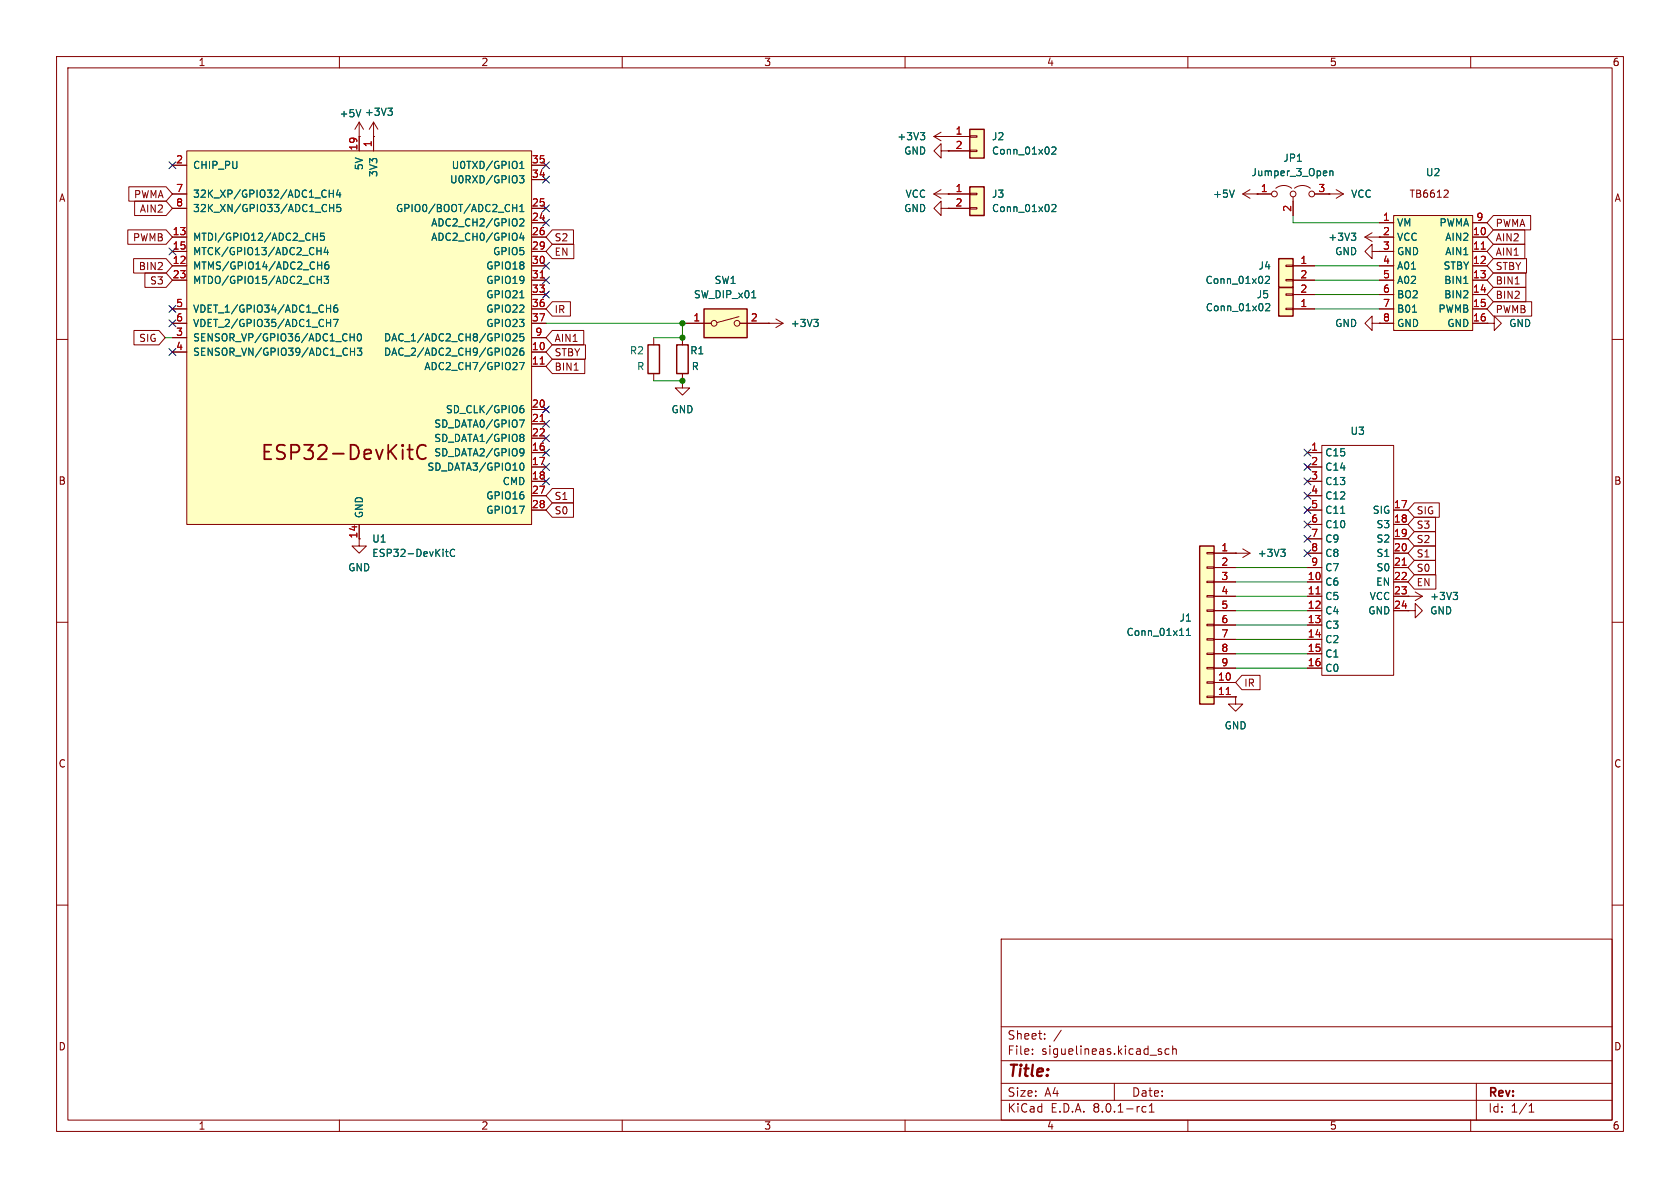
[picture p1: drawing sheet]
<svg xmlns="http://www.w3.org/2000/svg" width="297mm" height="210mm" viewBox="0 0 297 210" stroke-linecap="round" stroke-linejoin="round" font-family="sans-serif">
<g fill="none" stroke="#840000" stroke-width=".18">
<path d="M10 10h277v190h-277zM12 12h273v186h-273zM60 10v2M110 10v2M160 10v2M210 10v2M260 10v2M165.1 34.3h2.5M165.1 34.3l1.3 .8M166.4 33.5l-1.3 .8M167.6 34.3h.1M234.9 34.3h.1"/>
<path d="M234.9 34.3h2.6M236.2 33.5l1.3 .8M237.5 34.3l-1.3 .8M10 60h2M285 60h2M10 110h2M285 110h2M10 160h2M285 160h2M177 166h108v32h-108zM60 198v2M110 198v2"/>
<path d="M160 198v2M177 194.5h108M177 191.5h108M177 187.5h108M177 181.5h108M182.5 186.3v.1M182.5 185.5v.1M184.7 183.6v.1M184.7 182.8v.1M187.6 182.1l-1.3 2M197 191.5v3M202.6 195.7l-.4-.1-.3 .3v.4l.1 .2h.6"/>
<path d="M203.2 196.6h.8M203.2 195.5l.4-.4v1.5M205 185.9l.3 .1 .1 .2-.2 .2h-.3M205 185.4l.3 .1M206.7 185.5l-.5-.1-.2 .3v.4l.1 .2h.6M207.3 185.5l.2-.1 .4 .1 .1 .9M207.3 184.9v1.5M210 198v2M260 198v2M261 191.5v6.5M270.3 196.6h.9M270.3 195.5l.4-.4v1.5"/>
</g>
<path d="M171.4 33h2.6v5.1h-2.6z" fill="#ffffc2"/>
<path d="M165.1 24.1l1.3 .8M165.1 24.1h2.5M166.4 36.8v-1.2l-1.3 1.2 1.3 1.3v-1.3h1.2M166.4 26.7v-1.3l-1.3 1.3 1.3 1.2v-1.2h1.2M166.4 23.4l-1.3 .7M167.6 24.1h.1M167.6 36.8h.1M167.6 26.7h.1M167.6 34.3h3.8M167.6 36.8h3.8M171.4 36.7h1.3v.3h-1.3zM171.4 34.2h1.3v.2h-1.3z" fill="none" stroke="#840000" stroke-width=".18"/>
<path d="M171.4 33h2.6v5.1h-2.6z" fill="none" stroke="#840000" stroke-width=".25"/>
<path d="M162.7 23.4h.8l-.4 .5M163.2 23.9l.3 .3v.3l-.3 .2M186 36.3l.4-.2 .3 .4-.8 .9h.8" fill="none" stroke="#006464" stroke-width=".18"/>
<path d="M171.4 22.9h2.6v5h-2.6z" fill="#ffffc2"/>
<path d="M167.6 24.1h3.8M167.6 26.7h3.8M171.4 26.5h1.3v.3h-1.3zM171.4 24h1.3v.3h-1.3zM241.3 41.9l1.3 .8M241.3 41.9h2.5M242.6 57.2v-1.3l-1.3 1.3 1.3 1.2v-1.2h1.2M242.6 44.5v-1.3l-1.3 1.3 1.3 1.2v-1.2h1.2M242.6 41.1l-1.3 .8M243.8 57.2h.1M243.8 44.5h.1" fill="none" stroke="#840000" stroke-width=".18"/>
<path d="M171.4 22.9h2.6v5h-2.6z" fill="none" stroke="#840000" stroke-width=".25"/>
<path d="M186 26.1l.4-.1 .3 .3-.8 .9h.8M238.9 41.2h.8l-.4 .5M239.4 41.7l.3 .2v.3l-.3 .3" fill="none" stroke="#006464" stroke-width=".18"/>
<path d="M226.1 50.8h2.5v5.1h-2.5z" fill="#ffffc2"/>
<path d="M227.3 51.9h1.3v.3h-1.3zM227.3 54.5h1.3v.2h-1.3zM228.6 54.6h3.8M228.6 52.1h3.8" fill="none" stroke="#840000" stroke-width=".18"/>
<path d="M226.1 50.8h2.5v5.1h-2.5z" fill="none" stroke="#840000" stroke-width=".25"/>
<path d="M223.8 53.8l.4-.1 .3 .3-.8 .9h.8" fill="none" stroke="#006464" stroke-width=".18"/>
<path d="M226.1 45.7h2.5v5.1h-2.5z" fill="#ffffc2"/>
<g fill="none" stroke="#840000" stroke-width=".18">
<path d="M219.7 34.3l1.3 .8M219.7 34.3h5.1M221 33.5l-1.3 .8M222.2 34.3h.1M225.6 33.3a2.26 2.26 0 0 1 2.7 0M228.6 34.8v3.3M228.9 33.3a2.26 2.26 0 0 1 2.7 0M232.4 34.3h2.5M120.6 59.7v1.3M227.3 49.4h1.3v.3h-1.3zM227.3 46.9h1.3v.2h-1.3zM228.6 47h3.8"/>
<path d="M228.6 49.5h3.8M262.9 57.2h1.3v-1.3l1.2 1.3-1.2 1.2v-1.2M262.9 57.2h.1M120.6 66v1.3M218.4 97.8h.1M218.4 97.8h2.6M219.7 97l1.3 .8M221 97.8l-1.3 .8"/>
<circle cx="225.3" cy="34.3" r=".51"/>
<circle cx="228.6" cy="34.3" r=".51"/>
<circle cx="231.9" cy="34.3" r=".51"/>
</g>
<path d="M226.1 45.7h2.5v5.1h-2.5zM119.6 61h2.1v5h-2.1z" fill="none" stroke="#840000" stroke-width=".25"/>
<path d="M218.2 33.6l-.4 1.3M235.1 30.2v.9M235.1 30.3l.2-.1 .3 .1v.8M223.7 49l.5-.2 .2 .4-.7 .9h.7M226.4 97.1h.8l-.4 .5M227 97.6l.2 .2v.3l-.2 .3" fill="none" stroke="#006464" stroke-width=".18"/>
<path d="M246.4 38.1h13.9v20.3h-13.9z" fill="#ffffc2"/>
<g fill="none" stroke="#840000" stroke-width=".18">
<path d="M243.8 39.4h2.6M246.4 38.1h13.9v20.3h-13.9zM255.8 33.6l.2 .2v.3l-.8 .8h.8M260.3 39.4h2.6M243.8 41.9h2.6M243.8 44.5h2.6M243.8 47h2.6M243.8 49.5h2.6M243.8 52.1h2.6M243.8 54.6h2.6M243.8 57.2h2.6M260.3 41.9h2.6"/>
<path d="M260.3 44.5h2.6M260.3 47h2.6M260.3 49.5h2.6M260.3 52.1h2.6M260.3 54.6h2.6M260.3 57.2h2.6M248.9 105.4h.1M248.9 108h1.3v-1.3l1.3 1.3-1.3 1.2v-1.2M248.9 108h.1M248.9 105.4h2.6M250.2 104.6l1.3 .8M251.5 105.4l-1.3 .8"/>
<path d="M218.4 123.2v1.3h1.3l-1.3 1.2-1.2-1.2h1.2M218.4 123.2h.1"/>
</g>
<path d="M261.9 44h.7" fill="none" stroke="#a90000" stroke-width=".18"/>
<path d="M249.7 55.2h.7M258.8 50.1h.7M256.9 104.7h.8l-.4 .5M257.4 105.2l.3 .2v.3l-.3 .3" fill="none" stroke="#006464" stroke-width=".18"/>
<path d="M212.1 96.5h2.5v28h-2.5z" fill="#ffffc2"/>
<g fill="none" stroke="#840000" stroke-width=".18">
<path d="M66 24.1h.1M66 21.6l-.7 1.3M66 21.6v2.5M66 21.6l.8 1.3M135.9 57.2h.1M135.9 57.2h2.5M137.2 56.4l1.2 .8M138.4 57.2l-1.2 .7M120.6 67.3v1.3h1.3l-1.3 1.3-1.2-1.3h1.2M120.6 67.3h.1M233.7 78.7h12.7v40.7h-12.7zM63.5 95.3v1.2h1.3l-1.3 1.3-1.3-1.3h1.3"/>
<path d="M213.4 97.7h1.2v.2h-1.2zM214.6 97.8h3.8M231.1 97.8h2.6M231.1 80h2.6M231.1 90.2h2.6M231.1 92.7h2.6M231.1 95.3h2.6M231.1 82.6h2.6M231.1 85.1h2.6M231.1 87.6h2.6M246.4 97.8h2.5M246.4 90.2h2.5"/>
<path d="M246.4 92.7h2.5M246.4 95.3h2.5M213.4 118h1.2v.2h-1.2zM213.4 115.4h1.2v.3h-1.2zM213.4 112.9h1.2v.3h-1.2zM213.4 110.4h1.2v.2h-1.2zM213.4 107.8h1.2v.3h-1.2zM213.4 105.3h1.2v.2h-1.2zM213.4 102.7h1.2v.3h-1.2zM213.4 100.2h1.2v.3h-1.2zM214.6 100.3h3.8M214.6 102.9h3.8"/>
<path d="M214.6 105.4h3.8M214.6 108h3.8M214.6 110.5h3.8M214.6 113h3.8M214.6 115.6h3.8M214.6 118.1h3.8M231.1 100.3h2.6M231.1 102.9h2.6M231.1 105.4h2.6M231.1 108h2.6M231.1 110.5h2.6M231.1 113h2.6"/>
<path d="M231.1 115.6h2.6M231.1 118.1h2.6M246.4 100.3h2.5M246.4 102.9h2.5M246.4 105.4h2.5M246.4 108h2.5M213.4 123.1h1.2v.2h-1.2zM213.4 120.5h1.2v.3h-1.2zM214.6 120.7h3.8M214.6 123.2h3.8"/>
</g>
<path d="M212.1 96.5h2.5v28h-2.5z" fill="none" stroke="#840000" stroke-width=".25"/>
<path d="M247.9 99.9h.7M232.7 105h.7M216.8 122.8h.7" fill="none" stroke="#a90000" stroke-width=".18"/>
<path d="M68.6 19.1h.8l-.5 .5M69.1 19.6l.3 .2v.3l-.3 .3M143.9 56.5h.7l-.4 .4M144.4 56.9l.2 .3v.3l-.2 .2M237 90.7h.7M209.7 112.3h.8M209.7 111.4l.4-.3v1.2" fill="none" stroke="#006464" stroke-width=".18"/>
<path d="M33 26.7h61v66h-61z" fill="#ffffc2"/>
<g fill="none" stroke="#840000" stroke-width=".18">
<path d="M30.5 29.2h2.5M30.5 36.8h2.5M30.5 34.3h2.5M33 26.7h61v66h-61zM63.5 24.1v2.6M66 24.1v2.6M94 29.2h2.5M94 39.4h2.5M94 36.8h2.5M94 31.8h2.5M30.5 47h2.5M30.5 41.9h2.5"/>
<path d="M30.5 44.5h2.5M30.5 49.5h2.5M30.5 59.7h2.5M30.5 54.6h2.5M30.5 57.2h2.5M94 47h2.5M94 41.9h2.5M94 44.5h2.5M94 49.5h2.5M94 59.7h2.5M94 52.1h2.5M94 54.6h2.5"/>
<path d="M94 57.2h2.5M115.6 59.7v1.3M30.5 62.2h2.5M94 62.2h2.5M94 64.8h2.5M94 72.4h2.5M94 74.9h2.5M94 77.5h2.5M115.6 66v1.3M63.5 92.7v2.6M94 80h2.5M94 82.6h2.5"/>
<path d="M94 85.1h2.5M94 87.6h2.5M94 90.2h2.5"/>
</g>
<path d="M72 79.5h1M72.4 78.6v2.2l.1 .2 .5 .2M75.3 78.9a.95 .95 0 0 0-1.1-.2 .95 .95 0 0 0-.5 1 1.08 1.08 0 0 0 .3 1.2 1.08 1.08 0 0 0 1.2 .1l.1-.1" fill="none" stroke="#840000" stroke-width=".32"/>
<g fill="none" stroke="#006464" stroke-width=".18">
<path d="M58.2 33.6v1.3M58.2 34.2h.7M58.3 36.7h.7M58.3 36.1v1.3M58.9 33.6v1.3M59 36.1v1.3M59.8 33.5l-.3 .9h.8M60.1 34v.9M60.2 36.1h-.6l-.1 .6 .2-.1 .4 .1 .2 .2-.1 .4-.2 .1-.5-.1M90.6 36.7h.8M91.4 36.1v1.3M91.8 31.1h.8l-.4 .4 .4 .2v.5l-.2 .1h-.5"/>
<path d="M91.9 38.8l.5-.1 .2 .3-.8 .9h.8M91.9 37.4h.7M91.9 28.9l.4-.4v1.3M91.9 36.5l.4-.4v1.3M91.9 29.8h.7M55.4 41.8h.7M56 44.4h.8M56.1 41.2v1.3M56.1 49.4h.7M56.1 46.9h.8M56.8 43.8v1.2M56.8 48.8v1.3"/>
<path d="M56.9 46.3v1.3M57.3 41.2h-.6l-.1 .6 .2-.1 .4 .1 .2 .1-.1 .5-.2 .1-.5-.1M57.3 48.8h.8l-.4 .5 .3 .1v.6l-.2 .1-.5-.1M57.6 43.7l-.3 .9h.8M57.7 54.5h.7M57.7 57.1h.7M57.9 44.2v.8M58 46.3l-.3 .1a.86 .86 0 0 0 0 1.2l.4-.2v-.4l-.2-.2h-.4l-.1 .2M58.4 53.9v1.3M58.4 56.5v1.2M58.9 56.5h.9l-.6 1.2M59.6 53.9l-.4 .1a.86 .86 0 0 0 0 1.2l.5-.1v-.5l-.2-.2-.4 .1-.1 .1"/>
<path d="M61.9 59.6h.7M62.6 59v1.3M63.3 59.1l.2-.1a.68 .68 0 0 1 .4 .6 .68 .68 0 0 1-.4 .7l-.2-.2-.1-.3zM90.7 59.1l.5-.1 .2 .4-.8 .9h.8M91.9 52.6h.7M92.2 41.2l-.3 .9h.8M92.5 41.6v.9M92.6 59h-.6l-.1 .6 .2-.1h.4l.1 .2v.4l-.2 .2-.5-.2M62 62.1h.7M62.7 61.5v1.3M63.2 61.5h.8l-.5 .5 .4 .1v.6l-.2 .1-.5-.1M90.7 61.7l.5-.2 .2 .4-.8 .9h.8"/>
<path d="M91.8 64.1h.9l-.6 1.2M91.8 74.2h.9l-.6 1.3M92 72.2h.4l.2 .2-.1 .5h-.5M92.1 76.8h.3l.2 .2-.2 .3M92.1 79.3l.5 .1a.84 .84 0 0 1-.3 1.2M92.1 77.3h.3M92.4 77.3l.2 .3v.2l-.1 .2h-.4M92.5 61.5l-.4 .1a.86 .86 0 0 0 0 1.2l.5-.1v-.4l-.2-.3-.4 .1-.1 .2M92.5 71.7l-.4 .1-.1 .2M92.6 79.9l-.1 .1-.4 .1M78.7 97.5h.5M78.9 97.1v1.1l.3 .2"/>
<path d="M80.4 97.2a.6 .6 0 0 0-.9 .4 .6 .6 0 0 0 .6 .8l.3-.2M92 82l.2-.1a.68 .68 0 0 1 .4 .6 .68 .68 0 0 1-.4 .6l-.2-.1"/>
</g>
<path d="M95.5 49.1h.7M95.5 64.4h.7M95.5 74.5h.7" fill="none" stroke="#a90000" stroke-width=".18"/>
<path d="M114.6 61h2v5h-2z" fill="none" stroke="#840000" stroke-width=".25"/>
<path d="M124.5 54.6h7.6v5.1h-7.6z" fill="#ffffc2"/>
<g fill="none" stroke="#840000" stroke-width=".18">
<path d="M22.8 33h6.6l1.1 1.3-1.1 1.3h-6.6zM23.8 35.6h5.6l1.1 1.2-1.1 1.3h-5.6zM30.5 29.2h2.5M30.5 36.8h2.5M30.5 34.3h2.5M63.5 24.1h.1M63.5 21.6l-.8 1.3M63.5 21.6v5.1M63.5 21.6l.8 1.3M66 24.1h.1M66 24.1v2.6M94 29.2h2.5"/>
<path d="M94 39.4h2.5M94 36.8h2.5M94 31.8h2.5M167.6 34.3h.1M167.6 24.1h.1M167.6 36.8h.1M167.6 26.7h.1M167.6 36.8h3.8M167.6 34.3h3.8M167.6 24.1h3.8M167.6 26.7h3.8M222.2 34.3h.1"/>
<path d="M222.2 34.3h2.6M228.6 35.6v2.5M232.4 34.3h2.5M234.9 34.3h.1M243.8 39.4h2.6M260.3 39.4h2.6M264 38.1h6.6v2.5h-6.6l-1.1-1.2zM22.6 40.6h6.8l1.1 1.3-1.1 1.3h-6.8zM23.6 45.7h5.8l1.1 1.3-1.1 1.3h-5.8zM23.7 58.4h4.4l1.1 1.3-1.1 1.3h-4.4zM25.6 48.3h3.8l1.1 1.2-1.1 1.3h-3.8zM30.5 57.2h2.5"/>
<path d="M30.5 47h2.5M30.5 41.9h2.5M30.5 44.5h2.5M30.5 49.5h2.5M30.5 59.7h2.5M30.5 54.6h2.5M94 57.2h2.5M94 47h2.5M94 41.9h2.5M94 44.5h2.5M94 49.5h2.5M94 59.7h2.5"/>
<path d="M94 52.1h2.5M94 54.6h2.5M97.6 43.2h3.8v2.5h-3.8l-1.1-1.2zM97.6 58.4h5.6v2.6h-5.6l-1.1-1.3zM97.6 53.3h3.2v2.6h-3.2l-1.1-1.3zM97.6 40.6h3.8v2.6h-3.8l-1.1-1.3zM120.6 57.2h5.1M120.6 59.7v1.3M130.6 56l-3.9 1M130.8 57.2h5.1M135.9 57.2h.1M228.6 47h3.8"/>
<path d="M228.6 49.5h3.8M228.6 52.1h3.8M228.6 54.6h3.8M243.8 57.2h.1M243.8 44.5h.1M243.8 57.2h2.6M243.8 47h2.6M243.8 41.9h2.6M243.8 44.5h2.6M243.8 49.5h2.6M243.8 52.1h2.6M243.8 54.6h2.6"/>
<path d="M260.3 57.2h2.6M260.3 47h2.6M260.3 41.9h2.6M260.3 44.5h2.6M260.3 49.5h2.6M260.3 52.1h2.6M260.3 54.6h2.6M262.9 57.2h.1M264 53.3h6.8v2.6h-6.8l-1.1-1.3zM264 48.3h5.8v2.5h-5.8l-1.1-1.3zM264 45.7h5.9v2.6h-5.9l-1.1-1.3zM264 50.8h5.8v2.5h-5.8l-1.1-1.2z"/>
<path d="M264 43.2h5.6v2.5h-5.6l-1.1-1.2zM264 40.6h5.6v2.6h-5.6l-1.1-1.3zM267.9 50.2h.7M30.5 62.2h2.5M94 62.2h2.5M94 64.8h2.5M94 72.4h2.5M94 74.9h2.5M94 77.5h2.5M97.6 61h5.9v2.5h-5.9l-1.1-1.3zM97.6 63.5h5.8v2.5h-5.8l-1.1-1.2zM101.5 65.4h.7"/>
<path d="M120.6 67.3h.1M120.6 66v1.3M63.5 92.7v2.6M94 80h2.5M94 82.6h2.5M94 85.1h2.5M94 87.6h2.5M94 90.2h2.5M97.6 88.9h3.8v2.5h-3.8l-1.1-1.2zM97.6 86.4h3.8v2.5h-3.8l-1.1-1.3zM214.6 97.8h3.8M218.4 97.8h.1"/>
<path d="M231.1 80h2.6M231.1 82.6h2.6M231.1 85.1h2.6M231.1 87.6h2.6M231.1 90.2h2.6M231.1 97.8h2.6M231.1 92.7h2.6M231.1 95.3h2.6M246.4 90.2h2.5M246.4 97.8h2.5M246.4 92.7h2.5M246.4 95.3h2.5"/>
<path d="M250 99.1h3.8v2.5h-3.8l-1.1-1.3zM250 96.5h3.8v2.6h-3.8l-1.1-1.3zM250 91.4h3.8v2.6h-3.8l-1.1-1.3zM250 88.9h4.4v2.5h-4.4l-1.1-1.2zM250 94h3.8v2.5h-3.8l-1.1-1.2zM214.6 100.3h3.8M214.6 102.9h3.8M214.6 105.4h3.8M214.6 108h3.8M214.6 110.5h3.8M214.6 113h3.8M214.6 115.6h3.8"/>
<path d="M214.6 118.1h3.8M219.6 119.4h3.2v2.5h-3.2l-1.2-1.2zM231.1 100.3h2.6M231.1 102.9h2.6M231.1 105.4h2.6M231.1 108h2.6M231.1 110.5h2.6M231.1 113h2.6M231.1 115.6h2.6M231.1 118.1h2.6M246.4 100.3h2.5M246.4 102.9h2.5"/>
<path d="M246.4 105.4h2.5M246.4 108h2.5M248.9 105.4h.1M248.9 108h.1M250 101.6h3.8v2.5h-3.8l-1.1-1.2zM214.6 120.7h3.8M214.6 123.2h3.8M218.4 123.2h.1"/>
<circle cx="126.2" cy="57.2" r=".51"/>
<circle cx="130.3" cy="57.2" r=".51"/>
</g>
<path d="M124.5 54.6h7.6v5.1h-7.6z" fill="none" stroke="#840000" stroke-width=".25"/>
<g fill="none" stroke="#006464" stroke-width=".18">
<path d="M63.8 19.4l-.4 1.2M68.6 19.1h.8l-.5 .5M69.1 19.6l.3 .2v.3l-.3 .3M58.2 33.6v1.3M58.2 34.2h.7M58.3 36.7h.7M58.3 36.1v1.3M58.9 33.6v1.3M59 36.1v1.3M59.8 33.5l-.3 .9h.8M60.1 34v.9M60.2 36.1h-.6l-.1 .6 .2-.1 .4 .1 .2 .2-.1 .4-.2 .1-.5-.1"/>
<path d="M90.6 36.7h.8M91.4 36.1v1.3M91.8 31.1h.8l-.4 .4 .4 .2v.5l-.2 .1h-.5M91.9 38.8l.5-.1 .2 .3-.8 .9h.8M91.9 37.4h.7M91.9 28.9l.4-.4v1.3M91.9 36.5l.4-.4v1.3M91.9 29.8h.7M162.7 23.4h.8l-.4 .5M163.2 23.9l.3 .3v.3l-.3 .2M186 36.3l.4-.2 .3 .4-.8 .9h.8M186 26.1l.4-.1 .3 .3-.8 .9h.8"/>
<path d="M218.2 33.6l-.4 1.3M235.1 30.2v.9M235.1 30.3l.2-.1 .3 .1v.8M55.4 41.8h.7M56 44.4h.8M56.1 41.2v1.3M56.1 49.4h.7M56.1 46.9h.8M56.8 43.8v1.2M56.8 48.8v1.3M56.9 46.3v1.3M57.3 41.2h-.6l-.1 .6 .2-.1 .4 .1 .2 .1-.1 .5-.2 .1-.5-.1"/>
<path d="M57.3 48.8h.8l-.4 .5 .3 .1v.6l-.2 .1-.5-.1M57.6 43.7l-.3 .9h.8M57.7 54.5h.7M57.7 57.1h.7M57.9 44.2v.8M58 46.3l-.3 .1a.86 .86 0 0 0 0 1.2l.4-.2v-.4l-.2-.2h-.4l-.1 .2M58.4 53.9v1.3M58.4 56.5v1.2M58.9 56.5h.9l-.6 1.2M59.6 53.9l-.4 .1a.86 .86 0 0 0 0 1.2l.5-.1v-.5l-.2-.2-.4 .1-.1 .1M61.9 59.6h.7M62.6 59v1.3"/>
<path d="M63.3 59.1l.2-.1a.68 .68 0 0 1 .4 .6 .68 .68 0 0 1-.4 .7l-.2-.2-.1-.3zM90.7 59.1l.5-.1 .2 .4-.8 .9h.8M91.9 52.6h.7M92.2 41.2l-.3 .9h.8M92.5 41.6v.9M92.6 59h-.6l-.1 .6 .2-.1h.4l.1 .2v.4l-.2 .2-.5-.2M132.9 52.6h.7M143.9 56.5h.7l-.4 .4M144.4 56.9l.2 .3v.3l-.2 .2M223.7 49l.5-.2 .2 .4-.7 .9h.7M223.8 53.8l.4-.1 .3 .3-.8 .9h.8M238.9 41.2h.8l-.4 .5"/>
<path d="M239.4 41.7l.3 .2v.3l-.3 .3M249.7 55.2h.7M258.8 50.1h.7M62 62.1h.7M62.7 61.5v1.3M63.2 61.5h.8l-.5 .5 .4 .1v.6l-.2 .1-.5-.1M90.7 61.7l.5-.2 .2 .4-.8 .9h.8M91.8 64.1h.9l-.6 1.2M91.8 74.2h.9l-.6 1.3M92 72.2h.4l.2 .2-.1 .5h-.5M92.1 76.8h.3l.2 .2-.2 .3M92.1 79.3l.5 .1a.84 .84 0 0 1-.3 1.2"/>
<path d="M92.1 77.3h.3M92.4 77.3l.2 .3v.2l-.1 .2h-.4M92.5 61.5l-.4 .1a.86 .86 0 0 0 0 1.2l.5-.1v-.4l-.2-.3-.4 .1-.1 .2M92.5 71.7l-.4 .1-.1 .2M92.6 79.9l-.1 .1-.4 .1M78.7 97.5h.5M78.9 97.1v1.1l.3 .2M80.4 97.2a.6 .6 0 0 0-.9 .4 .6 .6 0 0 0 .6 .8l.3-.2M92 82l.2-.1a.68 .68 0 0 1 .4 .6 .68 .68 0 0 1-.4 .6l-.2-.1M226.4 97.1h.8l-.4 .5M227 97.6l.2 .2v.3l-.2 .3M237 90.7h.7"/>
<path d="M209.7 112.3h.8M209.7 111.4l.4-.3v1.2M256.9 104.7h.8l-.4 .5M257.4 105.2l.3 .2v.3l-.3 .3"/>
</g>
<g fill="none" stroke="#009600" stroke-width=".18">
<path d="M228.6 38.1v1.3h15.2M29.2 59.7h1.3M96.5 57.2h24.1v2.5h-5M232.4 54.6h11.4M232.4 47h11.4M232.4 49.5h11.4M232.4 52.1h11.4M115.6 67.3h5M218.4 118.1h12.7M218.4 100.3h12.7M218.4 113h12.7M218.4 102.9h12.7"/>
<path d="M218.4 105.4h12.7M218.4 110.5h12.7M218.4 108h12.7M218.4 115.6h12.7"/>
</g>
<g fill="none" stroke="#000084" stroke-width=".18">
<path d="M29.9 28.6l1.2 1.2M31.1 28.6l-1.2 1.2M95.9 28.6l1.2 1.2M95.9 38.8l1.2 1.2M95.9 31.1l1.2 1.3M95.9 36.2l1.2 1.2M97.1 28.6l-1.2 1.2M97.1 38.8l-1.2 1.2M97.1 31.1l-1.2 1.3M97.1 36.2l-1.2 1.2M29.9 54l1.2 1.2M29.9 56.5l1.2 1.3"/>
<path d="M29.9 43.8l1.2 1.3M31.1 54l-1.2 1.2M31.1 56.5l-1.2 1.3M31.1 43.8l-1.2 1.3M95.9 51.5l1.2 1.2M95.9 48.9l1.2 1.2M95.9 46.4l1.2 1.2M97.1 51.5l-1.2 1.2M97.1 48.9l-1.2 1.2M97.1 46.4l-1.2 1.2M29.9 61.6l1.2 1.2M31.1 61.6l-1.2 1.2"/>
<path d="M95.9 76.9l1.2 1.2M95.9 74.3l1.2 1.2M95.9 71.8l1.2 1.2M95.9 79.4l1.2 1.2M97.1 76.9l-1.2 1.2M97.1 74.3l-1.2 1.2M97.1 71.8l-1.2 1.2M97.1 79.4l-1.2 1.2M230.5 79.4l1.2 1.2M231.7 79.4l-1.2 1.2M95.9 84.5l1.2 1.2M95.9 81.9l1.2 1.3"/>
<path d="M97.1 84.5l-1.2 1.2M97.1 81.9l-1.2 1.3M230.5 97.2l1.2 1.2M230.5 87l1.2 1.2M230.5 89.6l1.2 1.2M230.5 92.1l1.2 1.2M230.5 84.5l1.2 1.2M230.5 81.9l1.2 1.3M230.5 94.6l1.2 1.3M231.7 97.2l-1.2 1.2M231.7 87l-1.2 1.2M231.7 89.6l-1.2 1.2"/>
<path d="M231.7 92.1l-1.2 1.2M231.7 84.5l-1.2 1.2M231.7 81.9l-1.2 1.3M231.7 94.6l-1.2 1.3"/>
</g>
<path d="M95.5 49.1h.7M261.9 44h.7M95.5 64.4h.7M95.5 74.5h.7M247.9 99.9h.7M232.7 105h.7M216.8 122.8h.7" fill="none" stroke="#a90000" stroke-width=".18"/>
<g fill="#009600" stroke="#009600" stroke-width=".18">
<circle cx="120.6" cy="57.2" r=".46"/>
<circle cx="120.6" cy="67.3" r=".46"/>
<circle cx="120.6" cy="59.7" r=".46"/>
</g>
<text font-size="3.5" fill="#840000" x="45.9" y="81.8">ESP32-DevKitC</text>
<text font-size="2.8" fill="#840000" x="178" y="190.9">Title:</text>
<g font-size="2.1" fill="#840000">
<text x="178" y="184">Sheet:</text>
<text x="178" y="186.7">File:</text>
<text x="184.1" y="186.7">siguelineas.kicad_sch</text>
<text x="178" y="196.9">KiCad</text>
<text x="178" y="194.1">Size:</text>
<text x="184.7" y="194.1">A4</text>
<text x="185.7" y="196.9">E.D.A.</text>
<text x="193.3" y="196.9">8.0.1-rc1</text>
<text x="200" y="194.1">Date:</text>
<text x="263" y="194.3">Rev:</text>
<text x="263" y="196.9">Id:</text>
<text x="267.1" y="196.9">1/1</text>
</g>
<g font-size="1.8" fill="#840000">
<text x="35" y="11.9">1</text>
<text x="85" y="11.9">2</text>
<text x="135" y="11.9">3</text>
<text x="185" y="11.9">4</text>
<text x="235" y="11.9">5</text>
<text x="285" y="11.9">6</text>
<text x="10.3" y="35.9">A</text>
<text x="23.6" y="35.2">PWMA</text>
<text x="249.1" y="35.2">TB6612</text>
<text x="285.3" y="35.9">A</text>
<text x="24.6" y="37.8">AIN2</text>
<text x="264.3" y="40.3">PWMA</text>
<text x="23.4" y="42.9">PWMB</text>
<text x="24.4" y="47.9">BIN2</text>
<text x="97.9" y="45.4">EN</text>
<text x="97.9" y="42.9">S2</text>
<text x="264.3" y="47.9">STBY</text>
<text x="264.3" y="45.4">AIN1</text>
<text x="264.3" y="42.9">AIN2</text>
<text x="26.4" y="50.5">S3</text>
<text x="264.3" y="50.5">BIN1</text>
<text x="264.3" y="53">BIN2</text>
<text x="97.9" y="55.6">IR</text>
<text x="264.3" y="55.6">PWMB</text>
<text x="24.5" y="60.6">SIG</text>
<text x="97.9" y="63.2">STBY</text>
<text x="97.9" y="65.7">BIN1</text>
<text x="97.9" y="60.6">AIN1</text>
<text x="10.3" y="85.9">B</text>
<text x="97.9" y="88.6">S1</text>
<text x="285.3" y="85.9">B</text>
<text x="63.2" y="95.3" transform="rotate(-90 63.2 95.3)">14</text>
<text x="97.9" y="91.1">S0</text>
<text x="250.3" y="93.7">S3</text>
<text x="250.3" y="91.1">SIG</text>
<text x="250.3" y="101.3">S0</text>
<text x="250.3" y="98.7">S1</text>
<text x="250.3" y="96.2">S2</text>
<text x="250.3" y="103.8">EN</text>
<text x="219.9" y="121.6">IR</text>
<text x="10.3" y="135.9">C</text>
<text x="285.3" y="135.9">C</text>
<text x="10.3" y="185.9">D</text>
<text x="285.3" y="185.9">D</text>
<text x="35" y="199.9">1</text>
<text x="85" y="199.9">2</text>
<text x="135" y="199.9">3</text>
<text x="185" y="199.9">4</text>
<text x="235" y="199.9">5</text>
<text x="285" y="199.9">6</text>
</g>
<g font-size="1.8" fill="#006464">
<text x="59.9" y="20.9">+5V</text>
<text x="64.4" y="20.7">+3V3</text>
<text x="158.5" y="25">+3V3</text>
<text x="159.7" y="27.5">GND</text>
<text x="175.3" y="25">J2</text>
<text x="175.3" y="27.5">Conn_01x02</text>
<text x="226.8" y="28.8">JP1</text>
<text x="34" y="30.1">CHIP_PU</text>
<text x="34" y="35.2">32K_XP/GPIO32/ADC1_CH4</text>
<text x="64.4" y="30.2" transform="rotate(-90 64.4 30.2)">5V</text>
<text x="66.9" y="31.4" transform="rotate(-90 66.9 31.4)">3V3</text>
<text x="79.5" y="32.6">U0RXD/GPIO3</text>
<text x="79.8" y="30.1">U0TXD/GPIO1</text>
<text x="160" y="35.2">VCC</text>
<text x="175.3" y="35.2">J3</text>
<text x="214.4" y="35.2">+5V</text>
<text x="221.2" y="31.3">Jumper_3_Open</text>
<text x="238.8" y="35.2">VCC</text>
<text x="252" y="31.3">U2</text>
<text x="34" y="37.7">32K_XN/GPIO33/ADC1_CH5</text>
<text x="69.9" y="37.7">GPIO0/BOOT/ADC2_CH1</text>
<text x="76.1" y="40.2">ADC2_CH2/GPIO2</text>
<text x="159.7" y="37.7">GND</text>
<text x="175.3" y="37.7">Conn_01x02</text>
<text x="246.9" y="40.2">VM</text>
<text x="254.4" y="40.2">PWMA</text>
<text x="34" y="47.9">MTMS/GPIO14/ADC2_CH6</text>
<text x="34" y="42.8">MTDI/GPIO12/ADC2_CH5</text>
<text x="34" y="45.3">MTCK/GPIO13/ADC2_CH4</text>
<text x="76.1" y="42.8">ADC2_CH0/GPIO4</text>
<text x="85.9" y="47.9">GPIO18</text>
<text x="87.1" y="45.3">GPIO5</text>
<text x="222.4" y="47.9">J4</text>
<text x="234.7" y="42.8">+3V3</text>
<text x="235.9" y="45.3">GND</text>
<text x="246.9" y="42.8">VCC</text>
<text x="246.9" y="45.3">GND</text>
<text x="246.9" y="47.9">A01</text>
<text x="255.1" y="47.9">STBY</text>
<text x="255.4" y="42.8">AIN2</text>
<text x="255.4" y="45.3">AIN1</text>
<text x="34" y="50.4">MTDO/GPIO15/ADC2_CH3</text>
<text x="85.9" y="50.4">GPIO19</text>
<text x="85.9" y="52.9">GPIO21</text>
<text x="122.6" y="52.9">SW_DIP_x01</text>
<text x="126.2" y="50.4">SW1</text>
<text x="213" y="50.4">Conn_01x02</text>
<text x="222.1" y="52.9">J5</text>
<text x="246.9" y="50.4">A02</text>
<text x="246.9" y="52.9">BO2</text>
<text x="255.2" y="50.4">BIN1</text>
<text x="255.2" y="52.9">BIN2</text>
<text x="34" y="55.5">VDET_1/GPIO34/ADC1_CH6</text>
<text x="34" y="58">VDET_2/GPIO35/ADC1_CH7</text>
<text x="85.9" y="55.5">GPIO22</text>
<text x="85.9" y="58">GPIO23</text>
<text x="139.7" y="58">+3V3</text>
<text x="213.1" y="55.2">Conn_01x02</text>
<text x="235.9" y="58">GND</text>
<text x="246.9" y="55.5">B01</text>
<text x="246.9" y="58">GND</text>
<text x="254.2" y="55.5">PWMB</text>
<text x="255.8" y="58">GND</text>
<text x="266.7" y="58">GND</text>
<text x="34" y="60.6">SENSOR_VP/GPIO36/ADC1_CH0</text>
<text x="34" y="63.1">SENSOR_VN/GPIO39/ADC1_CH3</text>
<text x="67.8" y="63.1">DAC_2/ADC2_CH9/GPIO26</text>
<text x="67.8" y="60.6">DAC_1/ADC2_CH8/GPIO25</text>
<text x="74.9" y="65.6">ADC2_CH7/GPIO27</text>
<text x="111.3" y="62.8">R2</text>
<text x="112.5" y="65.6">R</text>
<text x="121.9" y="62.8">R1</text>
<text x="122.2" y="65.6">R</text>
<text x="76.7" y="75.8">SD_DATA0/GPIO7</text>
<text x="78.7" y="73.3">SD_CLK/GPIO6</text>
<text x="118.6" y="73.3">GND</text>
<text x="238.7" y="77.1">U3</text>
<text x="75.5" y="83.4">SD_DATA3/GPIO10</text>
<text x="76.7" y="80.9">SD_DATA2/GPIO9</text>
<text x="76.7" y="78.3">SD_DATA1/GPIO8</text>
<text x="234.2" y="80.9">C15</text>
<text x="234.2" y="83.4">C14</text>
<text x="85.9" y="88.5">GPIO16</text>
<text x="88.8" y="86">CMD</text>
<text x="234.2" y="86">C13</text>
<text x="234.2" y="88.5">C12</text>
<text x="64.4" y="91.7" transform="rotate(-90 64.4 91.7)">GND</text>
<text x="85.9" y="91">GPIO17</text>
<text x="234.2" y="91">C11</text>
<text x="234.2" y="93.6">C10</text>
<text x="242.6" y="91">SIG</text>
<text x="243.2" y="93.6">S3</text>
<text x="61.5" y="101.2">GND</text>
<text x="65.7" y="96.1">U1</text>
<text x="65.7" y="98.7">ESP32-DevKitC</text>
<text x="222.3" y="98.7">+3V3</text>
<text x="234.2" y="96.1">C9</text>
<text x="234.2" y="98.7">C8</text>
<text x="234.2" y="101.2">C7</text>
<text x="243.2" y="96.1">S2</text>
<text x="243.2" y="98.7">S1</text>
<text x="243.2" y="101.2">S0</text>
<text x="234.2" y="103.7">C6</text>
<text x="234.2" y="106.3">C5</text>
<text x="242" y="106.3">VCC</text>
<text x="243.2" y="103.7">EN</text>
<text x="252.7" y="106.3">+3V3</text>
<text x="199.1" y="112.6">Conn_01x11</text>
<text x="208.4" y="110.1">J1</text>
<text x="234.2" y="108.8">C4</text>
<text x="234.2" y="111.4">C3</text>
<text x="234.2" y="113.9">C2</text>
<text x="241.8" y="108.8">GND</text>
<text x="252.7" y="108.8">GND</text>
<text x="234.2" y="116.4">C1</text>
<text x="234.2" y="119">C0</text>
<text x="216.4" y="129.1">GND</text>
</g>
<g font-size="1.8" fill="#a90000">
<text x="168.8" y="23.9">1</text>
<text x="31" y="29">2</text>
<text x="63.2" y="26.7" transform="rotate(-90 63.2 26.7)">19</text>
<text x="65.8" y="26.1" transform="rotate(-90 65.8 26.1)">1</text>
<text x="93.9" y="29">35</text>
<text x="168.8" y="26.4">2</text>
<text x="31" y="34">7</text>
<text x="93.9" y="31.5">34</text>
<text x="168.8" y="34">1</text>
<text x="222.8" y="34">1</text>
<text x="233" y="34">3</text>
<text x="30.4" y="41.7">13</text>
<text x="31" y="36.6">8</text>
<text x="93.9" y="39.1">24</text>
<text x="93.9" y="36.6">25</text>
<text x="93.9" y="41.7">26</text>
<text x="168.8" y="36.6">2</text>
<text x="228.3" y="37.5" transform="rotate(-90 228.3 37.5)">2</text>
<text x="244.4" y="39.1">1</text>
<text x="244.4" y="41.7">2</text>
<text x="260.3" y="41.7">10</text>
<text x="260.9" y="39.1">9</text>
<text x="30.4" y="46.7">12</text>
<text x="30.4" y="44.2">15</text>
<text x="93.9" y="44.2">29</text>
<text x="93.9" y="46.7">30</text>
<text x="229.8" y="46.7">1</text>
<text x="244.4" y="44.2">3</text>
<text x="244.4" y="46.7">4</text>
<text x="260.3" y="44.2">11</text>
<text x="260.3" y="46.7">12</text>
<text x="30.4" y="49.3">23</text>
<text x="93.9" y="49.3">31</text>
<text x="93.9" y="51.8">33</text>
<text x="229.8" y="51.8">2</text>
<text x="229.8" y="49.3">2</text>
<text x="244.4" y="49.3">5</text>
<text x="244.4" y="51.8">6</text>
<text x="260.3" y="49.3">13</text>
<text x="260.3" y="51.8">14</text>
<text x="31" y="59.4">3</text>
<text x="31" y="54.4">5</text>
<text x="31" y="56.9">6</text>
<text x="93.9" y="54.4">36</text>
<text x="93.9" y="56.9">37</text>
<text x="94.5" y="59.4">9</text>
<text x="122.5" y="56.9">1</text>
<text x="132.6" y="56.9">2</text>
<text x="229.8" y="54.4">1</text>
<text x="244.4" y="54.4">7</text>
<text x="244.4" y="56.9">8</text>
<text x="260.3" y="54.4">15</text>
<text x="260.3" y="56.9">16</text>
<text x="31" y="62">4</text>
<text x="93.9" y="62">10</text>
<text x="93.9" y="64.5">11</text>
<text x="93.9" y="72.1">20</text>
<text x="93.9" y="74.7">21</text>
<text x="93.9" y="77.2">22</text>
<text x="93.9" y="79.8">16</text>
<text x="93.9" y="82.3">17</text>
<text x="231.7" y="79.8">1</text>
<text x="231.7" y="82.3">2</text>
<text x="93.9" y="84.8">18</text>
<text x="93.9" y="87.4">27</text>
<text x="93.9" y="89.9">28</text>
<text x="231.7" y="84.8">3</text>
<text x="231.7" y="87.4">4</text>
<text x="231.7" y="89.9">5</text>
<text x="246.3" y="89.9">17</text>
<text x="231.7" y="92.5">6</text>
<text x="231.7" y="95">7</text>
<text x="246.3" y="92.5">18</text>
<text x="246.3" y="95">19</text>
<text x="215.8" y="97.5">1</text>
<text x="215.8" y="100.1">2</text>
<text x="231.7" y="97.5">8</text>
<text x="231.7" y="100.1">9</text>
<text x="246.3" y="97.5">20</text>
<text x="246.3" y="100.1">21</text>
<text x="215.8" y="102.6">3</text>
<text x="215.8" y="105.2">4</text>
<text x="215.8" y="107.7">5</text>
<text x="231.1" y="102.6">10</text>
<text x="231.1" y="105.2">11</text>
<text x="231.1" y="107.7">12</text>
<text x="246.3" y="102.6">22</text>
<text x="246.3" y="105.2">23</text>
<text x="246.3" y="107.7">24</text>
<text x="215.8" y="110.2">6</text>
<text x="215.8" y="112.8">7</text>
<text x="231.1" y="110.2">13</text>
<text x="231.1" y="112.8">14</text>
<text x="215.8" y="115.3">8</text>
<text x="215.8" y="117.9">9</text>
<text x="231.1" y="115.3">15</text>
<text x="231.1" y="117.9">16</text>
<text x="215.2" y="120.4">10</text>
<text x="215.2" y="122.9">11</text>
</g>
</svg>
